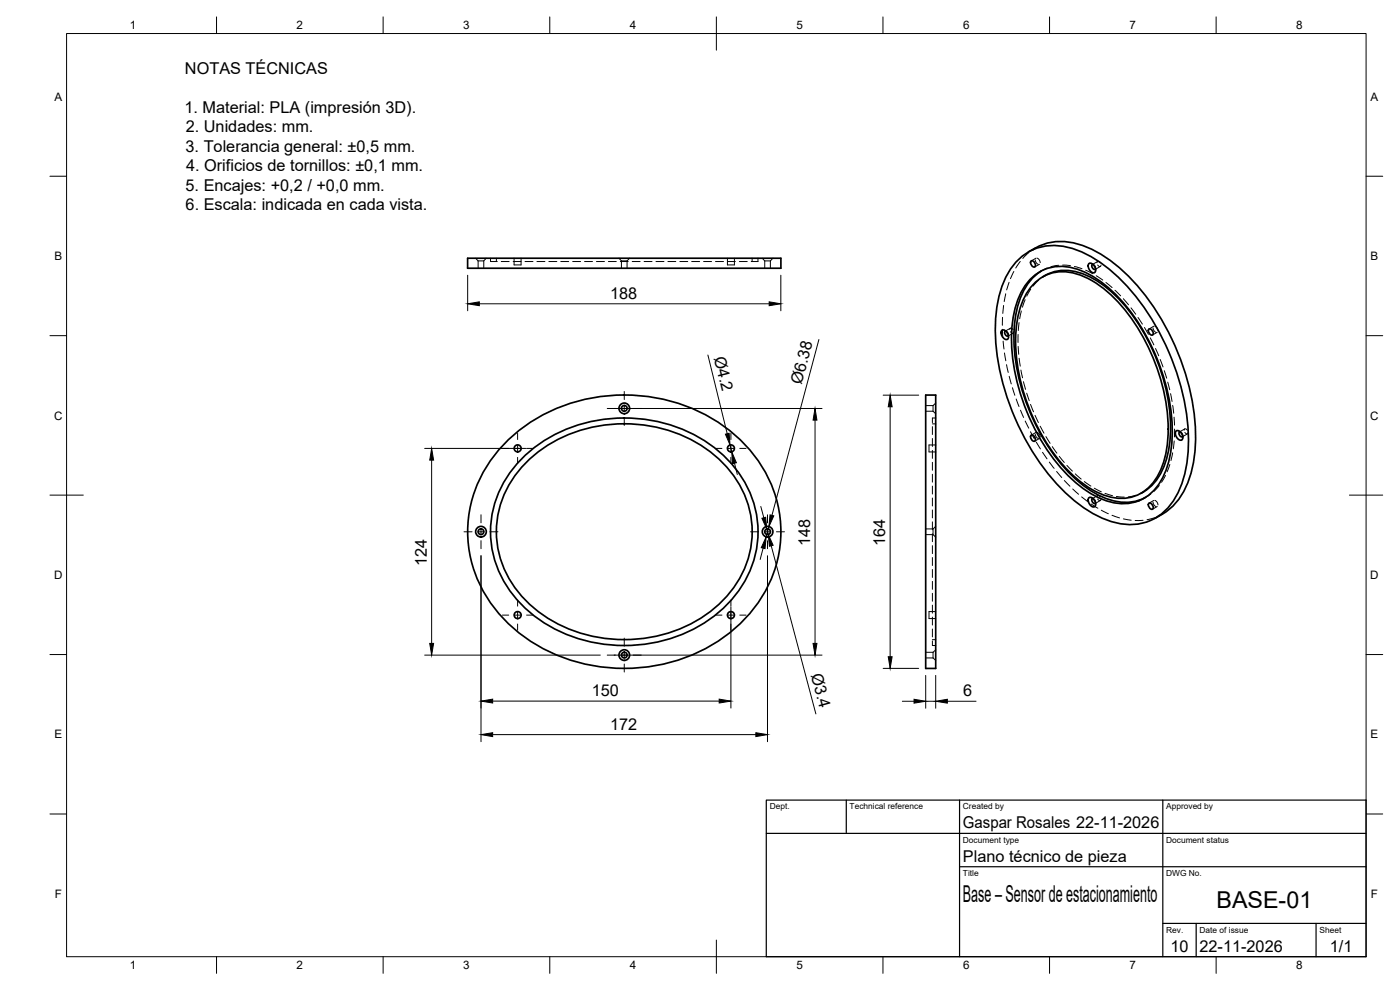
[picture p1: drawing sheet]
<svg xmlns="http://www.w3.org/2000/svg" width="420mm" height="297mm" viewBox="0 0 420 297" stroke-linecap="round" stroke-linejoin="round" font-family="sans-serif">
<!-- layer: Visible -->
<g fill="none" stroke="#000" stroke-width=".51">
<path d="M140.3 77.5h94.1v3h-94.1zM305.8 77.7a15.8 15.8 0 0 1 16.5-3 42.8 42.8 0 0 1 19.8 15.8 72.3 72.3 0 0 1 14.5 44.4 27 27 0 0 1-7 18.4 15.8 15.8 0 0 1-16.5 3 42.8 42.8 0 0 1-19.8-15.8 72.3 72.3 0 0 1-14.5-44.3 27 27 0 0 1 7-18.5zM309.5 78.3a1.21 1.21 0 0 1 1 1.8 1.21 1.21 0 0 1-1-1.8zM310.7 74.4l-2.1 1.2M310.8 74.4a17.9 17.9 0 0 1 17.3 .6 53.4 53.4 0 0 1 20.8 21.4 69 69 0 0 1 9.7 39.6 26 26 0 0 1-6.9 16.2l-1.4 1.1-3.5 2.2M326.8 79.1a1.78 1.78 0 0 1 2 2.3 .96 .96 0 0 1-1 .4 .96 .96 0 0 1-.8-.7l-.4-1.3zM328 79.3a.85 .85 0 0 0-.2 1 .85 .85 0 0 0 1 .4M300.6 99.1a1.78 1.78 0 0 1 2 2.4 .96 .96 0 0 1-1 .4 .96 .96 0 0 1-.7-.8l-.5-1.3zM301.8 99.3a.85 .85 0 0 0-.1 1 .85 .85 0 0 0 .9 .4M309.6 83.4a13.4 13.4 0 0 1 15.1-2.1 42.5 42.5 0 0 1 18.9 18.8 58.6 58.6 0 0 1 7.9 34.3 21 21 0 0 1-6.9 14.3 14.3 14.3 0 0 1-15.6 .3 46.2 46.2 0 0 1-18.5-20.5 55.9 55.9 0 0 1-6.3-33.9 21 21 0 0 1 5.4-11.2zM310.9 84.5a13 13 0 0 1 15-1.2 42.2 42.2 0 0 1 17.4 18.4 56.2 56.2 0 0 1 7 31.7 19.7 19.7 0 0 1-7 14.1 13.2 13.2 0 0 1-13.8 .3 42.2 42.2 0 0 1-17.5-18.4 56.2 56.2 0 0 1-6.9-31.8 20.5 20.5 0 0 1 5.8-13.1zM312.4 81.4a18.4 18.4 0 0 0-7.6 13.3 57 57 0 0 0 7.7 35.9 42.5 42.5 0 0 0 18.7 18.7 14.2 14.2 0 0 0 12.5 0"/>
<path d="M312.9 83.1a13.2 13.2 0 0 1 13.3-.5 40 40 0 0 1 17.2 17.5 56.3 56.3 0 0 1 7.6 32.9 20.2 20.2 0 0 1-6.6 13.7l-1.2 .9M344.8 98.7a1.21 1.21 0 0 1 1.1 1.8 1.21 1.21 0 0 1-1.1-1.8zM277.8 118.5h3v82.1h-3zM152.1 132.4a51.9 51.9 0 0 1 59-8.3 41 41 0 0 1 23.1 32.6 38.9 38.9 0 0 1-18.1 35.3 52.2 52.2 0 0 1-62-3.5 37.3 37.3 0 0 1-8.8-47.3 41.3 41.3 0 0 1 6.8-8.8zM157.2 137a45.2 45.2 0 0 1 50.4-6.9 34.2 34.2 0 0 1 19.8 27.1 32.1 32.1 0 0 1-15.5 29.4 45.5 45.5 0 0 1-52.9-2.9 30.5 30.5 0 0 1-7.5-39.4 34.5 34.5 0 0 1 5.7-7.3zM158.5 138.1a43.3 43.3 0 0 1 57.7 0 28.7 28.7 0 0 1 0 42.8 43.3 43.3 0 0 1-57.7 0 28.7 28.7 0 0 1 0-42.8zM309.5 130.6a1.21 1.21 0 0 1 1 1.8 1.21 1.21 0 0 1-1-1.8zM352.9 129.3a1.78 1.78 0 0 1 2 2.4 .96 .96 0 0 1-1 .4 .96 .96 0 0 1-.7-.8l-.5-1.3zM354.1 129.5a.85 .85 0 0 0-.1 1.1 .85 .85 0 0 0 1 .4M326.8 149.4a1.78 1.78 0 0 1 2 2.3 .96 .96 0 0 1-1 .4 .96 .96 0 0 1-.8-.8l-.4-1.3zM328 149.5a.85 .85 0 0 0-.2 1.1 .85 .85 0 0 0 1 .4M343.2 147.6l-.7 .4"/>
<path d="M344.8 151a1.21 1.21 0 0 1 1.1 1.8 1.21 1.21 0 0 1-1.1-1.8z"/>
<circle cx="155.4" cy="134.5" r="1.05"/>
<circle cx="187.4" cy="122.5" r=".86"/>
<circle cx="187.4" cy="122.5" r="1.6"/>
<circle cx="219.4" cy="134.5" r="1.05"/>
<circle cx="144.3" cy="159.5" r=".86"/>
<circle cx="144.3" cy="159.5" r="1.6"/>
<circle cx="230.4" cy="159.5" r=".86"/>
<circle cx="230.4" cy="159.5" r="1.6"/>
<circle cx="155.4" cy="184.5" r="1.05"/>
<circle cx="187.4" cy="196.6" r=".86"/>
<circle cx="187.4" cy="196.5" r="1.6"/>
<circle cx="219.4" cy="184.5" r="1.05"/>
</g>
<!-- layer: Hidden -->
<g fill="none" stroke="#000" stroke-width=".3">
<path d="M142.7 77.5l.8 .8M143.5 78.3h1.7M143.5 78.3v2.2M145.2 78.3v2.2M145.9 77.5l-.7 .8M147.2 77.5v1h2M149 77.5v1M150.4 78.5h2.4M154 78.5h2.4M154.3 77.5v2h2.1v-2M157.6 78.5h2.4M161.1 78.5h2.4"/>
<path d="M164.7 78.5h2.4M168.3 78.5h2.4M171.9 78.5h2.3M175.4 78.5h2.4M179 78.5h2.4M182.6 78.5h2.4M185.8 77.5l.7 .8M186.2 78.5h2.3M186.5 78.3h1.7M186.5 78.3v2.2M188.2 78.3v2.2M188.9 77.5l-.7 .8"/>
<path d="M189.7 78.5h2.4M193.3 78.5h2.4M196.9 78.5h2.4M200.4 78.5h2.4M204 78.5h2.4M207.6 78.5h2.4M211.2 78.5h2.4M214.7 78.5h2.4M218.3 77.5v2h2.1v-2M218.3 78.5h2.4M221.9 78.5h2.4M225.7 77.5v1"/>
<path d="M227.5 77.5v1h-2.1M228.8 77.5l.7 .8M229.5 78.3h1.7M229.5 78.3v2.2M231.2 78.3v2.2M231.9 77.5l-.7 .8M306.2 78.5l-1.4 1.9M308.7 75.9l-1.7 1.6M310.7 78l.2 .7 .7 .6M310.7 74.4l-1.1 .7M310.9 77.5l-1.4 .8M311.2 77.4l.7 .5 .3 .9"/>
<path d="M312 79.3l-1.5 .8M317.7 79.6l-2.3 .4M318.9 79.5l2.4 .2M322.5 80l2.2 .6M327.6 79.1l.6 .3M328 79.3l.8 .7v.7M329.2 78.9a.49 .49 0 0 1 .5-.5 .49 .49 0 0 1 .5 .5M329.4 78.5l-1.6 .9M329.4 79.5l.3 .3a.39 .39 0 0 0 .4 .2 .39 .39 0 0 0 .3-.4M330.2 79.9l-1.5 .9M300.8 98.8l.1 2.4M300.9 95.2l-.1 2.4"/>
<path d="M301.2 91.7l-.3 2.3M301.5 99.1l.5 .3M301.8 99.3l.8 .7v.7M301.8 88.1l-.4 2.4M302.8 84.7l-.7 2.3M303 98.9a.5 .5 0 0 1 .6-.5 .5 .5 0 0 1 .4 .5M303.2 98.5l-1.5 .9M303.3 99.5l.3 .4a.38 .38 0 0 0 .5 0 .38 .38 0 0 0 .1-.3M304.1 100l-1.6 .8M304.3 81.5l-1 2.1M305.8 96.8l-.2 2.4M306.5 93.3l-.5 2.3"/>
<path d="M307.7 89.9l-.8 2.3M309.3 86.8l-1.2 2M311.7 84.1l-1.7 1.7M312.8 81.1l-.7 .5M313.6 82.7l-1 .6M314.3 80.4l-1.9 1M325.8 81.1l2.2 1M328.8 80.5v.7M329 82.7l2 1.3M331.9 84.8l1.9 1.5M334.6 87.1l1.7 1.7M337.1 89.6l1.6 1.8"/>
<path d="M339.4 92.4l1.4 1.9M341.5 95.3l1.3 1.9M343.5 98.3l1.2 2M346 98.4l.3 .8 .7 .5M346.2 97.9l-1.4 .8M346.6 97.9l.6 .4 .3 .9M347.3 99.7l-1.4 .8M301.1 102.3l.2 2.4M301.5 105.9l.4 2.4M302.1 109.4l.5 2.3M302.7 100.5v.7M302.9 112.9l.6 2.3"/>
<path d="M303.8 116.3l.8 2.3M305 119.7l.8 2.3M305.5 100.4v2.4M305.6 103.9l.1 2.4M305.9 107.5l.3 2.4M306.4 111l.5 2.4M307.1 114.5l.7 2.3M308.1 118l.8 2.2M345.2 101.4l1.1 2.1M346.8 104.6l.9 2.2M348.2 107.9l.8 2.2M349.4 111.2l.7 2.3"/>
<path d="M350.5 114.6l.5 2.4M351.3 118.1l.4 2.3M277.8 123.4h2.2M277.8 121.7h2.2M279.8 128v2.4M279.8 131.6v2.3M279.8 135.1v2.4M279.8 138.7v2.4M279.8 127.2h1M280 121.7v1.7M280 123.4l.8 .7M280.8 125.4h-1v1.4"/>
<path d="M280.8 133.5h-2v2.1h2M280.8 121l-.8 .7M306.3 123.1l.9 2.2M307.7 126.3l1 2.2M309.3 129.5l1.1 2.1M309.3 121.3l.9 2.3M310.6 124.6l1 2.2M310.7 130.2l.2 .8 .7 .6M310.9 129.7l-1.4 .9M311 132.7l1.3 2M311.2 129.7l.7 .5 .3 .9M312 131.6l-1.5 .8"/>
<path d="M312.2 127.9l1.1 2.1M312.9 135.7l1.3 2M313.9 131l1.3 2M314.9 138.6l1.5 1.9M315.8 134l1.4 2M317.9 136.9l1.5 1.9M320.2 139.6l1.6 1.8M351.1 139.3l-.8 2.2M351.9 135.9l-.5 2.3M351.9 121.6l.3 2.4M352.4 125.2l.1 2.4M352.4 132.3l-.3 2.4"/>
<path d="M352.5 128.7v2.4M353.8 129.3l.6 .3M354.1 129.5l.7 .6 .1 .9M355 130.7v.7M355.4 129.1a.49 .49 0 0 1 .5-.5 .49 .49 0 0 1 .4 .5M355.5 128.7l-1.5 .9M355.6 129.7l.2 .3a.39 .39 0 0 0 .5 .2 .39 .39 0 0 0 .3-.4M356.4 130.2l-1.6 .9M277.8 158.7h2.2M279.8 142.3v2.4M279.8 145.8v2.4M279.8 149.4v2.4"/>
<path d="M279.8 153v2.4M279.8 156.6v2.3M280 158.7v1.7M280.8 158l-.8 .7M317.1 141.5l1.5 1.8M319.4 144.2l1.7 1.7M321.9 146.7l1.8 1.6M322.7 142.2l1.8 1.5M324.6 149.1l1.9 1.4M325.4 144.5l2 1.3M327.5 151.2l2 1.3M327.6 149.3l.6 .3"/>
<path d="M328 149.6l.8 .6v.8M328.4 146.5l2.1 1.1M328.8 150.7v.7M329.2 149.1v-.1a.51 .51 0 0 1 .5-.3 .51 .51 0 0 1 .5 .4M329.4 148.7l-1.6 .9M329.4 149.7l.3 .4a.38 .38 0 0 0 .5 .1 .38 .38 0 0 0 .2-.4M330.2 150.2l-1.5 .9M330.5 153.1l2.1 1M331.6 148l2.3 .7M333.7 154.6l2.3 .8M335 149l2.4 .1M337.1 155.7l2.4 .4"/>
<path d="M340.9 148.6l-2.3 .5M343 156.1l-2.3 .1M343.2 147.6l-1.1 .6M344 149.1l-.7 .4M345.4 148.2l-1.7 1.1M346 150.7l.3 .7 .7 .6M346.2 150.2l-1.4 .8M346.5 155.3l-2.3 .6M346.6 150.1l.6 .5 .3 .9M347.3 152l-1.4 .8M347.9 145.7l-1.6 1.7M348.9 154.2l-1.3 .7"/>
<path d="M349.8 142.6l-1.2 2.1M277.8 160.4h2.2M279.8 160.2v2.3M279.8 163.7v2.4M279.8 167.3v2.4M279.8 170.9v2.4M279.8 174.4v2.4M279.8 178v2.4M280 160.4l.8 .7M277.8 197.4h2.2M277.8 195.7h2.2M279.8 181.6v2.4"/>
<path d="M279.8 185.2v2.3M279.8 188.7v2.4M279.8 192.3v1.4h1M279.8 191.9h1M280 195.7v1.7M280 197.4l.8 .7M280.8 183.5h-2v2.1h2M280.8 195l-.8 .7"/>
</g>
<!-- layer: BORDER -->
<g fill="none" stroke="#000" stroke-width=".3">
<path d="M20 10.1h390v276.9h-390zM65 5.1v5M115 5.1v5M165 5.1v5M215 5.1v10M265 5.1v5M315 5.1v5M365 5.1v5M15 52.9h5M410 52.9h5M15 100.7h5M410 100.7h5"/>
<path d="M15 148.6h10M405 148.6h10M15 196.4h5M410 196.4h5M15 244.2h5M410 244.2h5M65 287v5M115 287v5M165 287v5M215 282.1v9.9M265 287v5M315 287v5"/>
<path d="M365 287v5"/>
</g>
<!-- layer: TITLEBLOCK -->
<path d="M230 240.1h180v46.9h-180zM230 250h180M254 240.1v9.9M288 240.1v46.9M349 240.1v46.9M288 260.1h122M349 277.1h61M359 277.1v9.9M395 277.1v9.9" fill="none" stroke="#000" stroke-width=".36"/>
<!-- layer: Smart Centers -->
<g fill="none" stroke="#000" stroke-width=".3">
<path d="M187.3 117.5v2.4M150.8 134.5h1.9M154.5 134.5h1.7M155.3 130v1.9M155.3 133.7v1.8M155.3 137.2v1.9M158 134.5h1.9M182.2 122.6h2.5M186.5 122.6h1.7M187.3 121.7v1.8M187.3 125.2v2.4M190 122.6h2.4"/>
<path d="M214.8 134.5h1.9M218.5 134.5h1.7M219.4 130v1.9M219.4 133.7v1.8M219.4 137.2v1.9M222 134.5h1.9M139.3 159.6h2.4M143.4 159.6h1.8M144.4 154.5v2.4M144.4 158.7v1.8M147 159.6h2.4M225.3 159.6h2.4"/>
<path d="M229.4 159.6h1.8M230.3 154.5v2.4M230.3 158.7v1.8M233 159.6h2.4M144.4 162.2v2.4M230.3 162.2v2.4M150.8 184.6h1.9M154.5 184.6h1.7M155.3 180v1.9M155.3 183.6v1.8M155.3 187.2v1.9M158 184.6h1.9"/>
<path d="M182.2 196.6h2.5M186.5 196.6h1.7M187.3 191.5v2.4M187.3 195.7v1.7M187.3 199.2v2.4M190 196.6h2.4M214.8 184.6h1.9M218.5 184.6h1.7M219.4 180v1.9M219.4 183.6v1.8M219.4 187.2v1.9M222 184.6h1.9"/>
</g>
<!-- layer: FD_Dimensions -->
<g fill="none" stroke="#000" stroke-width=".3">
<path d="M140.4 82.6v10.6M143.8 91.2h87M234.3 82.6v10.6M212.4 106.5l5.8 23.6M245.8 101.9l-14.1 52.7M265 118.6h10.7M127.4 134.5h30.4M129.5 138.1v54.9M184.3 122.6h62.4M219.1 133.5l.5 2.1M220.4 139l.9 3.4M244.6 126.1v66.9"/>
<path d="M267.1 122.1v74.9M228.3 152l.9 3.3M230.1 158.7l.5 1.7M230.8 158l-.9 3.1M144.4 166.7v55.8M229 164.5l-.9 3.4M230.3 166.7v55.8M231.5 163.8l13.4 50.4M127.4 196.6h52.7M184.3 196.6h62.4M219.4 182.1v30.4M147.8 210.4h68"/>
<path d="M265 200.5h10.7M270.8 210.4h3.5M277.8 202.7v9.8M277.8 210.4h3M280.8 202.7v9.8M284.3 210.4h8.6M147.8 220.4h79"/>
</g>
<g fill="#000" stroke="#000" stroke-width=".3">
<path d="M140.4 91.2l3.4-.6v1.1zM230.8 90.6l3.5 .6-3.5 .5zM129.5 134.5l.6 3.6h-1.1zM217.7 130.3l1.1-.3 .3 3.5zM219.6 135.6l1.4 3.2-1.1 .3zM244.6 122.6l.6 3.5h-1.2zM267.1 118.6l.6 3.5h-1.1zM228.7 155.5l1.1-.3 .3 3.5zM231.1 154.5l1.1 .3-1.4 3.2zM229.9 161.1l-.3 3.5-1.1-.3zM230.6 160.4l1.4 3.2-1.1 .3zM129 193h1.1l-.6 3.6z"/>
<path d="M244 193h1.2l-.6 3.6zM266.6 197h1.1l-.6 3.5zM144.4 220.4l3.4-.6v1.2zM144.4 210.4l3.4-.6v1.1zM215.8 209.8l3.6 .6-3.6 .5zM226.8 219.8l3.5 .6-3.5 .6zM274.3 209.8l3.5 .6-3.5 .6zM280.8 210.4l3.5-.6v1.2z"/>
</g>
<g font-size="7">
<text x="289" y="270.6">Base – Sensor de estacionamiento</text>
<text x="365.1" y="272.3">BASE-01</text>
</g>
<g font-size="4.9">
<text x="55.5" y="22.1">NOTAS TÉCNICAS</text>
<text x="55.4" y="33.8">1. Material: PLA (impresión 3D).</text>
<text x="55.8" y="39.7">2. Unidades: mm.</text>
<text x="55.7" y="45.5">3. Tolerancia general: ±0,5 mm.</text>
<text x="55.8" y="51.4">4. Orificios de tornillos: ±0,1 mm.</text>
<text x="55.7" y="57.3">5. Encajes: +0,2 / +0,0 mm.</text>
<text x="55.7" y="63.1">6. Escala: indicada en cada vista.</text>
<text x="183.1" y="89.7">188</text>
<text x="214.2" y="107.3" transform="rotate(76 214.2 107.3)">Ø4.2</text>
<text x="240.5" y="115.5" transform="rotate(-75 240.5 115.5)">Ø6.38</text>
<text x="243.1" y="163.8" transform="rotate(-90 243.1 163.8)">148</text>
<text x="265.7" y="163.8" transform="rotate(-90 265.7 163.8)">164</text>
<text x="128.1" y="169.8" transform="rotate(-90 128.1 169.8)">124</text>
<text x="243.3" y="202.4" transform="rotate(75 243.3 202.4)">Ø3.4</text>
<text x="177.6" y="208.9">150</text>
<text x="289" y="208.9">6</text>
<text x="183.1" y="219">172</text>
<text x="289" y="248.5">Gaspar Rosales 22-11-2026</text>
<text x="289" y="258.6">Plano técnico de pieza</text>
<text x="351.3" y="285.7">10</text>
<text x="360" y="285.5">22-11-2026</text>
<text x="399.1" y="285.7">1/1</text>
</g>
<g font-size="3.5">
<text x="39" y="8.8">1</text>
<text x="89" y="8.8">2</text>
<text x="139" y="8.8">3</text>
<text x="189" y="8.8">4</text>
<text x="239" y="8.8">5</text>
<text x="289" y="8.8">6</text>
<text x="339" y="8.8">7</text>
<text x="389" y="8.8">8</text>
<text x="16.3" y="30.2">A</text>
<text x="411.3" y="30.2">A</text>
<text x="16.3" y="78">B</text>
<text x="411.3" y="78">B</text>
<text x="16.2" y="125.9">C</text>
<text x="411.2" y="125.9">C</text>
<text x="16.2" y="173.7">D</text>
<text x="411.2" y="173.7">D</text>
<text x="16.3" y="221.6">E</text>
<text x="411.3" y="221.6">E</text>
<text x="16.4" y="269.4">F</text>
<text x="411.4" y="269.4">F</text>
<text x="39" y="290.8">1</text>
<text x="89" y="290.8">2</text>
<text x="139" y="290.8">3</text>
<text x="189" y="290.8">4</text>
<text x="239" y="290.8">5</text>
<text x="289" y="290.8">6</text>
<text x="339" y="290.8">7</text>
<text x="389" y="290.8">8</text>
</g>
<g font-size="2.5">
<text x="231" y="242.9">Dept.</text>
<text x="255" y="242.9">Technical reference</text>
<text x="289" y="242.9">Created by</text>
<text x="350" y="242.9">Approved by</text>
<text x="289" y="252.8">Document type</text>
<text x="350" y="252.8">Document status</text>
<text x="289" y="262.9">Title</text>
<text x="350" y="262.9">DWG No.</text>
<text x="350" y="279.9">Rev.</text>
<text x="360" y="279.9">Date of issue</text>
<text x="396" y="279.9">Sheet</text>
</g>
</svg>
